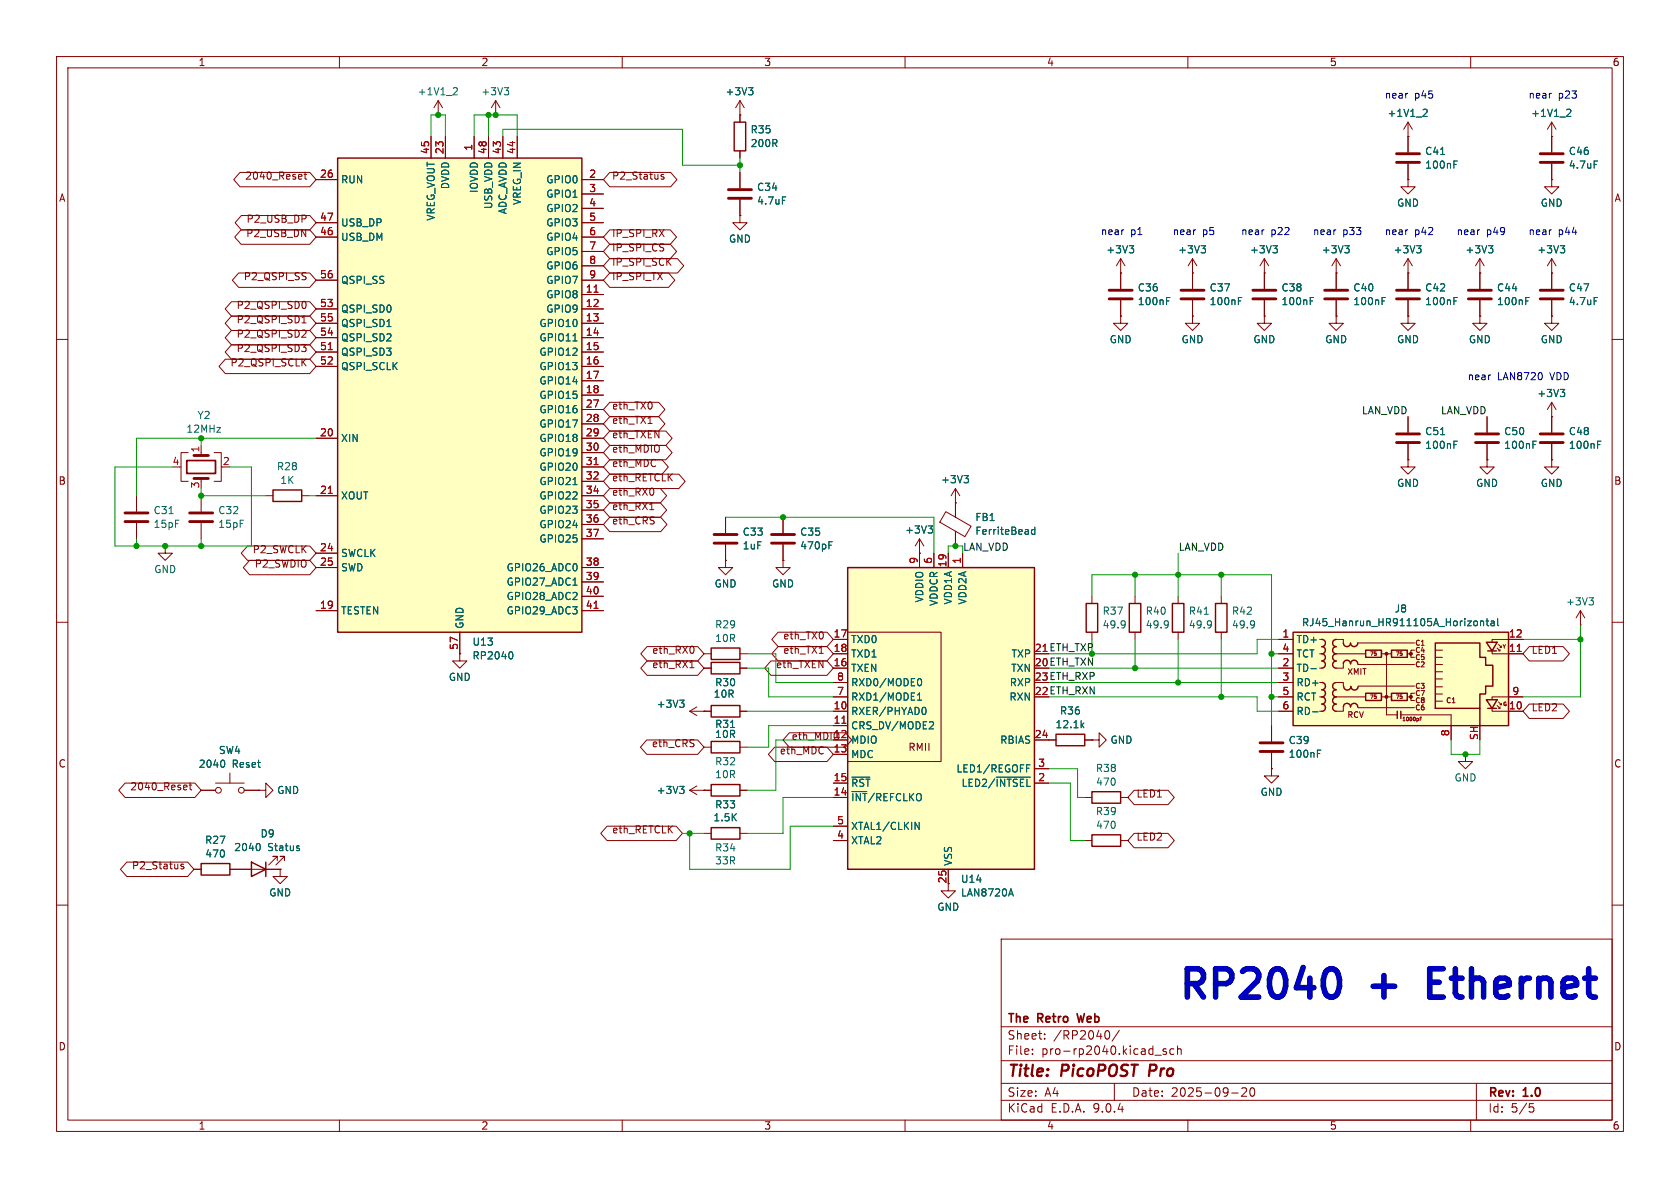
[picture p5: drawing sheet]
<svg xmlns="http://www.w3.org/2000/svg" width="297mm" height="210mm" viewBox="0 0 297 210" stroke-linecap="round" stroke-linejoin="round" font-family="sans-serif">
<g fill="none" stroke="#840000" stroke-width=".18">
<path d="M10 10h277v190h-277zM12 12h273v186h-273zM60 10v2M110 10v2M160 10v2M210 10v2M260 10v2M10 60h2M285 60h2M10 110h2M193 105.4v1.3M193 111.8v1.2"/>
<path d="M285 110h2M45.7 139.7h1.3v-1.3l1.3 1.3-1.3 1.3v-1.3M45.7 139.7h.1M10 160h2M177 166h108v32h-108zM285 160h2M60 198v2M110 198v2M160 198v2M177 194.5h108M177 191.5h108M177 187.5h108"/>
<path d="M177 181.5h108M182.5 186.3v.1M182.5 185.5v.1M184.7 183.6v.1M184.7 182.8v.1M195.7 182.2a.81 .81 0 0 1 .6 .6 .81 .81 0 0 1-.3 .8l-.3 .1M197 191.5v3M197.9 182.1l-1.3 2M204.2 186.5h1.1M206.2 185.5l-.4-.1-.2 .2 .1 .2 .5 .2v.3h-.6M207.5 185.5l-.4-.1-.3 .3v.4l.2 .2h.5M208.2 185.5l.2-.1 .3 .1 .1 .9"/>
<path d="M208.2 184.9v1.5M210 198v2M217.7 193.2h1.2M219.5 192.4l.6-.1 .2 .1 .1 .3-.9 1.1h.9M221.1 192.4l.2-.1a.81 .81 0 0 1 .6 .6 .81 .81 0 0 1-.3 .8l-.1 .1a.81 .81 0 0 1-.4-1.4zM260 198v2M261 191.5v6.5M270.4 195.1h.7M270.5 195.7h.4l.3 .3-.2 .5-.5 .1"/>
</g>
<path d="M203.4 188.2l-.3 2" fill="none" stroke="#840000" stroke-width=".4"/>
<path d="M190.4 179.2l.4 1.5" fill="none" stroke="#840000" stroke-width=".3"/>
<path d="M192 106.7h2.1v5.1h-2.1z" fill="none" stroke="#840000" stroke-width=".25"/>
<path d="M198.8 109.8l.1 .1a1.07 1.07 0 0 1-.2 1M198.9 110.3l-.1 .2" fill="none" stroke="#006464" stroke-width=".18"/>
<path d="M59.7 27.9h43.2v83.9h-43.2z" fill="#ffffc2"/>
<path d="M59.7 27.9h43.2v83.9h-43.2zM125.7 114.6h5.1v2h-5.1zM125.7 146.3h5.1v2h-5.1z" fill="none" stroke="#840000" stroke-width=".25"/>
<g fill="none" stroke="#840000" stroke-width=".18">
<path d="M77.5 17.8l-.8 1.3M77.5 17.8l.7 1.3M77.5 17.8v2.5M55.9 31.8h3.8M55.9 39.4h3.8M76.2 24.1v3.8M77.5 20.3h.1M78.7 24.1v3.8M83.8 24.1v3.8M86.4 24.1v3.8M88.9 24.1v3.8M91.4 24.1v3.8"/>
<path d="M102.9 31.8h3.8M102.9 39.4h3.8M102.9 34.3h3.8M102.9 36.8h3.8M55.9 41.9h3.8M55.9 49.5h3.8M55.9 54.6h3.8M55.9 57.2h3.8M55.9 59.7h3.8M102.9 41.9h3.8M102.9 49.5h3.8M102.9 54.6h3.8"/>
<path d="M102.9 57.2h3.8M102.9 59.7h3.8M102.9 44.5h3.8M102.9 47h3.8M102.9 52.1h3.8M55.9 62.2h3.8M55.9 64.8h3.8M55.9 77.5h3.8M102.9 62.2h3.8M102.9 64.8h3.8M102.9 77.5h3.8M102.9 67.3h3.8"/>
<path d="M102.9 69.9h3.8M102.9 72.4h3.8M102.9 74.9h3.8M55.9 87.6h3.8M55.9 97.8h3.8M102.9 87.6h3.8M102.9 80h3.8M102.9 82.6h3.8M102.9 85.1h3.8M102.9 90.2h3.8M102.9 92.7h3.8M102.9 95.3h3.8"/>
<path d="M55.9 100.3h3.8M55.9 108h3.8M81.3 115.6v1.2h1.2l-1.2 1.3-1.3-1.3h1.3M81.3 115.6h.1M81.3 111.8v3.8M102.9 100.3h3.8M102.9 108h3.8M102.9 102.9h3.8M102.9 105.4h3.8M124.5 115.6h1.2M130.8 115.6h1.3M224.8 135.9v1.3h1.3l-1.3 1.2-1.3-1.2h1.3"/>
<path d="M224.8 135.9h.1M259.1 133.4v1.2h1.2l-1.2 1.3-1.3-1.3h1.3M259.1 133.4h.1M124.5 147.3h1.2M130.8 147.3h1.3M167.6 156.2v1.3h1.3l-1.3 1.3-1.2-1.3h1.2"/>
</g>
<path d="M80.3 15.5l.4 .1 .2 .3-.8 .9h.8M68.4 57.7h.7M101.3 60.3h.7M101.3 85.7h.7M90.4 115.2a.79 .79 0 0 1 0 1.3M101.3 103.4h.7" fill="none" stroke="#006464" stroke-width=".18"/>
<path d="M105 51.7h.7M58 61.8h.8M58 87.2h.8M105 82.1h.7M105 107.5h.7" fill="none" stroke="#a90000" stroke-width=".18"/>
<path d="M149.9 100.3h33v53.4h-33z" fill="#ffffc2"/>
<path d="M48.3 86.6h5v2h-5zM125.7 117.1h5.1v2h-5.1zM149.9 100.3h33v53.4h-33zM199.6 106.7h2.1v5.1h-2.1zM207.3 106.7h2v5.1h-2zM214.9 106.7h2v5.1h-2zM125.7 124.7h5.1v2h-5.1zM125.7 131.1h5.1v2h-5.1zM125.7 138.7h5.1v2h-5.1zM186.7 129.8h5.1v2h-5.1zM193 147.6h5.1v2h-5.1z" fill="none" stroke="#840000" stroke-width=".25"/>
<g fill="none" stroke="#840000" stroke-width=".18">
<path d="M87.6 17.8l-.7 1.3M87.6 17.8l.8 1.3M87.6 17.8v2.5M87.6 20.3h.1M130.8 38.1v1.3h1.3l-1.3 1.2-1.3-1.2h1.3M130.8 38.1h.1M198.1 55.9v1.3h1.3l-1.3 1.2-1.3-1.2h1.3M198.1 55.9h.1M198.1 48.3h.1M198.1 45.7v5.4M198.1 53.1v2.8M198.1 45.7l-.7 1.3"/>
<path d="M198.1 45.7l.8 1.3M210.8 55.9v1.3h1.3l-1.3 1.2-1.3-1.2h1.3M210.8 55.9h.1M210.8 48.3h.1M210.8 45.7l-.7 1.3M210.8 45.7l.8 1.3M210.8 45.7v5.4M210.8 53.1v2.8M223.5 48.3h.1M223.5 55.9v1.3h1.3l-1.3 1.2-1.3-1.2h1.3M223.5 55.9h.1M223.5 45.7l-.7 1.3"/>
<path d="M223.5 45.7l.8 1.3M223.5 45.7v5.4M223.5 53.1v2.8M236.2 48.3h.1M236.2 45.7l-.7 1.3M236.2 45.7l.8 1.3M236.2 45.7v2.6M47 87.6h1.3M53.3 87.6h1.3M162.6 97.8v2.5M165.1 97.8v2.5M167.2 90.4l4.5 2.6-1.1 1.9-4.5-2.6z"/>
<path d="M167.6 97.8v2.5M168.9 88.9h.1M168.9 86.4l-.8 1.2M168.9 86.4l.8 1.2M168.9 86.4v5M168.9 93.9v2.6M170.2 97.8v2.5M124.5 118.1h1.2M130.8 118.1h1.3M147.3 113h2.6M147.3 115.6h2.6M147.3 118.1h2.6"/>
<path d="M149.9 111.8h16.5v22.8h-16.5M200.7 105.4v1.3M200.7 111.8v1.2M208.3 105.4v1.3M208.3 111.8v1.2M215.9 105.4v1.3M215.9 111.8v1.2M279.4 110.5h.1M279.4 108l-.8 1.2M279.4 108l.8 1.2M279.4 108v2.5M121.9 139.7h3.8"/>
<path d="M121.9 139.7l1.3 .8M123.2 138.9l-1.3 .8M124.5 139.7h.1M124.5 125.7h1.2M124.5 132.1h1.2M130.8 125.7h1.3M130.8 132.1h1.3M130.8 139.7h1.3M147.3 120.7h2.6M147.3 123.2h2.6M147.3 125.7h2.6M147.3 128.3h2.6"/>
<path d="M147.3 130.8h2.6M147.3 133.4h2.6M147.3 138.4h2.6M182.9 130.8h3.8M182.9 138.4h2.5M182.9 135.9h2.5M191.8 130.8h1.2M147.3 141h2.6M147.3 146.1h2.6M147.3 148.6h2.6M167.6 153.7v2.5M191.8 148.6h1.2"/>
<path d="M198.1 148.6h1.3"/>
</g>
<g fill="none" stroke="#006464" stroke-width=".18">
<path d="M89.1 15.5h.8l-.4 .5M89.7 16l.2 .2v.3l-.2 .3M199.6 43.4h.8l-.4 .5M200.2 43.9l.2 .3v.3l-.2 .2M206.2 53.2h.5M206.2 52.6h.6M212.3 43.4h.8l-.4 .5M212.9 43.9l.2 .3v.3l-.2 .2M218.9 53.2h.5M218.9 52.6h.6M225 43.4h.8l-.4 .5M225.6 43.9l.2 .3v.3l-.2 .2"/>
<path d="M231.6 53.2h.5M231.6 52.6h.6M237.7 43.4h.8l-.4 .5M238.3 43.9l.2 .3v.3l-.2 .2M170.4 84.1h.8l-.4 .5M171 84.6l.2 .2v.3l-.2 .2M182.9 93.2v1.3M182.9 93.7l-.3-.1-.3 .2 .2 .6h.4M206.4 109.8l.1 .1a1.07 1.07 0 0 1-.1 1M206.5 110.3l-.1 .2M212.9 108.6h.7M214 109.8l.1 .1a1.07 1.07 0 0 1-.1 1"/>
<path d="M214.2 110.3l-.2 .2M221.7 109.8v.1a1.07 1.07 0 0 1-.1 1M221.8 110.3l-.1 .2M280.9 105.7h.8l-.4 .5M281.5 106.2l.2 .2v.3l-.2 .2M120.1 139h.8l-.4 .5M120.7 139.5l.2 .2v.3l-.2 .3M129.1 128.6h.8M150.6 137.4h3.2M162.2 123.8h.7M162.2 122.9l.4-.4v1.3M162.4 120h.1a.68 .68 0 0 1 .4 .6 .68 .68 0 0 1-.4 .6h-.1"/>
<path d="M163.3 125a.68 .68 0 0 1 .4 .7 .68 .68 0 0 1-.4 .6M164.8 127.6l.2 .2v.3l-.7 .7h.7M176.1 137.4h6M181.5 135.8h.4M181.5 135.2h.6M191.3 128.2l.3 .5M191.6 127.8l-.5 .5M161.8 145.4l.7 1.2v-1.2M178.4 158h.6M178.7 157.1l.4 1.3"/>
</g>
<path d="M148.8 127.9h.8" fill="none" stroke="#a90000" stroke-width=".18"/>
<path d="M196.1 51.3h4.1M196.1 52.8h4.1M208.8 51.3h4.1M208.8 52.8h4.1M221.5 51.3h4.1M221.5 52.8h4.1" fill="none" stroke="#840000" stroke-width=".51"/>
<path d="M228.6 111.8h38.1v16.5h-38.1z" fill="#ffffc2"/>
<g fill="#840000" stroke="#840000" stroke-width=".18">
<circle cx="245.1" cy="115.6" r=".25"/>
<circle cx="245.1" cy="123.2" r=".25"/>
<circle cx="249.4" cy="115.6" r=".25"/>
<circle cx="249.4" cy="123.2" r=".25"/>
</g>
<g fill="none" stroke="#840000" stroke-width=".18">
<path d="M130.8 17.8l-.8 1.3M130.8 17.8l.8 1.3M130.8 17.8v3.8M42.4 30.5h12.4l1.1 1.3-1.1 1.2h-12.4l-1.1-1.2zM42.7 38.1h12.1l1.1 1.3-1.1 1.2h-12.1l-1.1-1.2zM53.3 30.9l.1 .2-.6 .2M53.7 30.8h.5M53.9 30.4v1.1l.3 .2M55.9 31.8h3.8M55.9 39.4h3.8M76.2 24.1v3.8M78.7 24.1v3.8"/>
<path d="M83.8 24.1v3.8M86.4 24.1v3.8M88.9 24.1v3.8M91.4 24.1v3.8M102.9 31.8h3.8M102.9 39.4h3.8M102.9 34.3h3.8M102.9 36.8h3.8M107.8 30.5h10.8l1.1 1.3-1.1 1.2h-10.8l-1.1-1.2zM117.3 30.9l-.3-.1-.1 .2v.2l.4 .1v.3h-.4M130.8 20.3h.1M130.8 38.1h.1"/>
<path d="M130.8 26.7v1.2M130.8 30.5v2.8M130.8 35.3v2.8M248.9 24.1h.1M248.9 31.8v1.2h1.3l-1.3 1.3-1.3-1.3h1.3M248.9 31.8h.1M248.9 21.6l-.7 1.3M248.9 21.6l.8 1.3M248.9 21.6v5.3M248.9 29v2.8M274.3 31.8v1.2h1.3l-1.3 1.3-1.3-1.3h1.3M274.3 31.8h.1"/>
<path d="M274.3 24.1h.1M274.3 21.6v5.3M274.3 29v2.8M274.3 21.6l-.7 1.3M274.3 21.6l.8 1.3M40.9 53.3h13.9l1.1 1.3-1.1 1.3h-13.9l-1.1-1.3zM40.9 55.9h13.9l1.1 1.3-1.1 1.2h-13.9l-1.1-1.2zM40.9 58.4h13.9l1.1 1.3-1.1 1.3h-13.9l-1.1-1.3zM42.2 48.3h12.6l1.1 1.2-1.1 1.3h-12.6l-1.1-1.3zM42.6 40.6h12.2l1.1 1.3-1.1 1.3h-12.2l-1.1-1.3zM53.3 59.6h.8M53.4 57.1h.7"/>
<path d="M54 53.5v.8M54 58.5v.4M55.9 41.9h3.8M55.9 49.5h3.8M55.9 54.6h3.8M55.9 57.2h3.8M55.9 59.7h3.8M102.9 41.9h3.8M102.9 49.5h3.8M102.9 54.6h3.8M102.9 57.2h3.8M102.9 59.7h3.8"/>
<path d="M102.9 44.5h3.8M102.9 47h3.8M102.9 52.1h3.8M107.8 48.3h10.4l1.1 1.2-1.1 1.3h-10.4l-1.1-1.3zM107.8 45.7h12l1.1 1.3-1.1 1.3h-12l-1.1-1.3zM107.8 40.6h10.7l1.1 1.3-1.1 1.3h-10.7l-1.1-1.3zM107.8 43.2h10.7l1.1 1.3-1.1 1.2h-10.7l-1.1-1.2zM198.1 55.9h.1M198.1 48.3h.1M198.1 48.3v2.8M198.1 53.1v2.8M210.8 55.9h.1"/>
<path d="M210.8 48.3h.1M210.8 48.3v2.8M210.8 53.1v2.8M223.5 55.9h.1M223.5 48.3h.1M223.5 48.3v2.8M223.5 53.1v2.8M236.2 55.9v1.3h1.3l-1.3 1.2-1.3-1.2h1.3M236.2 55.9h.1M236.2 48.3h.1M236.2 48.3v2.8M236.2 53.1v2.8"/>
<path d="M248.9 55.9v1.3h1.3l-1.3 1.2-1.3-1.2h1.3M248.9 55.9h.1M248.9 48.3h.1M248.9 45.7v5.4M248.9 53.1v2.8M248.9 45.7l-.7 1.3M248.9 45.7l.8 1.3M261.6 55.9v1.3h1.3l-1.3 1.2-1.3-1.2h1.3M261.6 55.9h.1M261.6 48.3h.1M261.6 45.7v5.4M261.6 53.1v2.8"/>
<path d="M261.6 45.7l-.7 1.3M261.6 45.7l.8 1.3M274.3 48.3h.1M274.3 55.9v1.3h1.3l-1.3 1.2-1.3-1.2h1.3M274.3 55.9h.1M274.3 45.7v5.4M274.3 53.1v2.8M274.3 45.7l-.7 1.3M274.3 45.7l.8 1.3M35.6 78.7v1.3M39.8 63.5h15l1.1 1.3-1.1 1.2h-15l-1.1-1.2zM40.9 61h13.9l1.1 1.2-1.1 1.3h-13.9l-1.1-1.3z"/>
<path d="M53.3 60.9h.8l-.4 .5M54 61.5v.5M55.9 62.2h3.8M55.9 64.8h3.8M55.9 77.5h3.8M102.9 62.2h3.8M102.9 64.8h3.8M102.9 77.5h3.8M102.9 67.3h3.8M102.9 69.9h3.8M102.9 72.4h3.8M102.9 74.9h3.8"/>
<path d="M107.8 78.7h9.9l1.1 1.3-1.1 1.3h-9.9l-1.1-1.3zM107.8 73.7h8.6l1.2 1.2-1.2 1.3h-8.6l-1.1-1.3zM107.8 71.1h8.6l1.2 1.3-1.2 1.3h-8.6l-1.1-1.3zM107.8 76.2h9.9l1.1 1.3-1.1 1.2h-9.9l-1.1-1.2zM114.6 74.9h.7M248.9 73.7v2.8M248.9 78.5v2.8M262.9 73.7v2.8M262.9 78.5v2.8M274.3 73.7h.1M274.3 71.1v5.4M274.3 78.5v2.8"/>
<path d="M274.3 71.1l-.7 1.3M274.3 71.1l.8 1.3M24.1 87.6v2.8M24.1 92.5v2.8M29.2 96.5v1.3h1.3l-1.3 1.3-1.3-1.3h1.3M29.2 96.5h.1M31.7 82.6h.3M33.3 80h-1.3v5.1h1.3M35.6 84.6v.5M35.6 87.6v2.8M35.6 92.5v2.8M37.8 80h1.3v5.1h-1.3"/>
<path d="M43.8 96.5h11l1.1 1.3-1.1 1.3h-11l-1.2-1.3zM44.1 99.1h10.7l1.1 1.2-1.1 1.3h-10.7l-1.1-1.3zM55.9 87.6h3.8M55.9 97.8h3.8M102.9 82.6h3.8M102.9 87.6h3.8M102.9 80h3.8M102.9 85.1h3.8M102.9 90.2h3.8M102.9 92.7h3.8M102.9 95.3h3.8M107.8 83.8h12.2l1.1 1.3-1.1 1.3h-12.2l-1.1-1.3z"/>
<path d="M107.8 86.4h8.9l1.2 1.2-1.2 1.3h-8.9l-1.1-1.3zM107.8 81.3h9.2l1.2 1.3-1.2 1.2h-9.2l-1.1-1.2zM107.8 88.9h8.9l1.2 1.3-1.2 1.2h-8.9l-1.1-1.2zM107.8 91.4h9l1.1 1.3-1.1 1.3h-9l-1.1-1.3zM114.9 90.1h.7M115.5 86.5v.8M128.3 99.1v1.2h1.2l-1.2 1.3-1.3-1.3h1.3M128.3 99.1h.1M128.3 91.4v2.8M128.3 96.3v2.8M138.4 99.1v1.2h1.3l-1.3 1.3-1.2-1.3h1.2M138.4 99.1h.1"/>
<path d="M138.4 91.4v2.8M138.4 96.3v2.8M162.6 97.8h.1M162.6 95.3l-.8 1.2M162.6 95.3l.7 1.2M162.6 95.3v5M165.1 97.8v2.5M167.6 97.8v2.5M168.9 88.9h.1M168.9 88.9v2.5M168.9 94v2.5M170.2 97.8v2.5"/>
<path d="M248.9 81.3v1.3h1.3l-1.3 1.2-1.3-1.2h1.3M248.9 81.3h.1M262.9 81.3v1.3h1.3l-1.3 1.2-1.3-1.2h1.3M262.9 81.3h.1M274.3 81.3v1.3h1.3l-1.3 1.2-1.3-1.2h1.3M274.3 81.3h.1M55.9 100.3h3.8M55.9 108h3.8M81.3 115.6h.1M81.3 111.8v3.8M102.9 100.3h3.8M102.9 108h3.8"/>
<path d="M102.9 102.9h3.8M102.9 105.4h3.8M114.4 116.8h8.9l1.2 1.3-1.2 1.3h-8.9l-1.1-1.3zM114.4 114.3h8.9l1.2 1.3-1.2 1.2h-8.9l-1.1-1.2zM122 118h.7M122.6 114.5v.8M124.5 118.1h1.2M130.8 118.1h1.3M136.3 116.8h9.9l1.1 1.3-1.1 1.3h-9.9l-1.1-1.3zM137.6 114.3h8.6l1.1 1.3-1.1 1.2h-8.6l-1.2-1.2zM137.6 111.8h8.6l1.1 1.2-1.1 1.3h-8.6l-1.2-1.3zM144.8 115.5h.7"/>
<path d="M147.3 115.6h2.6M147.3 113h2.6M147.3 118.1h2.6M226.1 115.6h2.5M226.1 113h2.5M226.1 118.1h2.5M233.3 115.6h.4M233.3 113h.4M233.3 118.1h.4M236.2 113h1.3v.7M236.2 115.6h5.2M237.5 117.5v.6h-1.3"/>
<path d="M240 113.7h10.1M240 117.5h10.1M244.2 115.6h1.8M245.1 115.6v10.8h1.9M248.9 115.6h.5M250.1 114.9h-.7v1.3h.7M253.7 117.5h1.3M253.7 118.7h1.3M253.7 114.9h1.3M253.7 116.2h1.3M263.8 115.1v.5h5.4M264.7 114.6l.5 .5h-.3"/>
<path d="M264.9 113.9l.5 .5h-.2M265.2 114.8v.3M269.2 113h-5.4v.5M270.4 114.3h5.9l1.2 1.3-1.2 1.2h-5.9l-1.2-1.2zM22.1 138.4h12.3l1.2 1.3-1.2 1.3h-12.3l-1.1-1.3zM33 138.8l.1 .3-.6 .1M33.4 138.8h.5M33.6 138.4v1l.3 .2M35.6 139.7h2.5M38.1 138.4h5.1M40.6 136.7v1.7M43.2 139.7h2.5"/>
<path d="M45.7 139.7h.1M114.3 130.8h9l1.2 1.3-1.2 1.3h-9l-1.1-1.3zM121.9 125.7h3.8M121.9 125.7l1.3 .8M123.2 125l-1.3 .7M124.5 125.7h.1M124.5 139.7h.1M124.5 139.7h1.2M130.8 125.7h1.3M130.8 139.7h1.3M137 132.1h9.2l1.1 1.3-1.1 1.2h-9.2l-1.2-1.2zM139.5 129.5h10l1.1 1.3-1.1 1.3h-10l-1.1-1.3z"/>
<path d="M147.3 123.2h2.6M147.3 120.7h2.6M147.3 125.7h2.6M147.3 138.4h2.6M147.3 130.8h2.6M147.3 128.3h2.6M147.3 133.4h2.6M182.9 138.4h2.5M182.9 130.8h3.8M182.9 135.9h2.5M191.8 130.8h1.2M193 130.8h1.3v-1.3l1.3 1.3-1.3 1.3v-1.3"/>
<path d="M193 130.8h.1M200.5 139.7h6l1.1 1.3-1.1 1.2h-6l-1.1-1.2zM224.8 135.9h.1M224.8 128.3v2.8M224.8 133.1v2.8M226.1 123.2h2.5M226.1 120.7h2.5M226.1 125.7h2.5M233.3 123.2h.4M233.3 120.7h.4M233.3 125.7h.4M236.2 120.7h1.3v.6"/>
<path d="M236.2 123.2h5.1M237.5 125.1v.6h-1.3M240 125.1h10.1M240.2 121.3h9.9M244.2 123.2h1.8M247.6 126.4h8.9v4.4M248.9 123.2h.5M250.1 122.6h-.7v1.2h.7M251.1 127.1h.2M251.4 126.8h-.3v.6M253.7 120h1.3M253.7 121.4h1.3"/>
<path d="M253.7 122.7h1.3M253.7 124h1.3M263.8 125.2v.5h5.4M264.7 124.7l.5 .5h-.3M264.9 124.1l.5 .5h-.2M265.2 125v.2M269.2 123.2h-5.4v.5M270.4 124.5h5.9l1.2 1.2-1.2 1.3h-5.9l-1.2-1.3zM22.4 152.4h10.8l1.1 1.3-1.1 1.2h-10.8l-1.1-1.2zM32.5 152.8h-.3l-.2 .1v.2l.5 .1v.3h-.5M34.3 153.7h1.3M40.6 153.7h8.9"/>
<path d="M49 152.1v-.7h-.7h.7l-1.5 1.5M49.5 153.7v1.2h1.3l-1.3 1.3-1.2-1.3h1.2M49.5 153.7h.1M50.3 152.1v-.7h-.8h.8l-1.5 1.5M107.3 146h12.2l1.1 1.3-1.1 1.3h-12.2l-1.1-1.3zM147.3 141h2.6M147.3 146.1h2.6M147.3 148.6h2.6M167.6 153.7v2.5M191.8 141h1.2M198.1 141h1.3M200.5 147.3h6l1.1 1.3-1.1 1.3h-6l-1.1-1.3z"/>
<circle cx="38.6" cy="139.7" r=".51"/>
<circle cx="42.7" cy="139.7" r=".51"/>
</g>
<g fill="none" stroke="#840000" stroke-width=".25">
<path d="M129.8 21.6h2v5.1h-2zM228.6 111.8h38.1v16.5h-38.1zM233.7 113a.64 .64 0 0 1 .6 .7 .64 .64 0 0 1-.6 .6 .63 .63 0 0 1 .6 .6 .63 .63 0 0 1-.6 .7 .64 .64 0 0 1 .6 .6 .64 .64 0 0 1-.6 .6M233.7 116.8a.63 .63 0 0 1 .6 .7 .63 .63 0 0 1-.6 .6M236.2 113a.63 .63 0 0 0-.6 .7 .63 .63 0 0 0 .6 .6 .64 .64 0 0 0-.6 .6 .64 .64 0 0 0 .6 .7 .64 .64 0 0 0-.6 .6 .64 .64 0 0 0 .6 .6 .64 .64 0 0 0-.6 .7 .64 .64 0 0 0 .6 .6M240 113.7a.64 .64 0 0 1-.6 .6 .64 .64 0 0 1-.6-.6 .64 .64 0 0 1-.7 .6 .64 .64 0 0 1-.6-.6M240 117.3a.64 .64 0 0 0-.6-.6 .64 .64 0 0 0-.6 .6 .64 .64 0 0 0-.7-.6 .64 .64 0 0 0-.6 .6M241.4 114.9h2.8v1.3h-2.8zM246 114.9h2.8v1.3h-2.8zM253.7 113.7h7.9v2.5h1v1.4h1.3v3.7h-1.3v1.4h-1v2.5h-7.9zM262.8 113.5h1.9l-.9 1.6zM263 115.1h1.5"/>
<path d="M193 140h5.1v2h-5.1zM233.7 120.7a.64 .64 0 0 1 .6 .6 .64 .64 0 0 1-.6 .6 .64 .64 0 0 1 .6 .7 .64 .64 0 0 1-.6 .6M233.7 123.2a.64 .64 0 0 1 .6 .6 .64 .64 0 0 1-.6 .7 .64 .64 0 0 1 .6 .6 .64 .64 0 0 1-.6 .6M236.2 120.7a.63 .63 0 0 0-.6 .6 .63 .63 0 0 0 .6 .6 .64 .64 0 0 0-.6 .7 .64 .64 0 0 0 .6 .6M236.2 123.2a.63 .63 0 0 0-.6 .6 .63 .63 0 0 0 .6 .7 .64 .64 0 0 0-.6 .6 .64 .64 0 0 0 .6 .6M240 125a.64 .64 0 0 0-.6-.7 .64 .64 0 0 0-.6 .7 .64 .64 0 0 0-.7-.7 .64 .64 0 0 0-.6 .7M240.1 121.3a.64 .64 0 0 1-.6 .7 .64 .64 0 0 1-.7-.6 .64 .64 0 0 1-.6 .6 .64 .64 0 0 1-.6-.6M241.4 122.6h2.8v1.2h-2.8zM246 122.6h2.8v1.2h-2.8zM247 125.7v1.3M247.6 125.7v1.3M261.6 125.2v3.1"/>
<path d="M262.8 123.7h1.9l-.9 1.5zM263 125.2h1.5M35.6 152.7h5v2h-5zM44.4 152.4l2.6 1.3-2.6 1.2zM47 152.4v2.5"/>
</g>
<g fill="none" stroke="#006464" stroke-width=".18">
<path d="M132.3 15.5h.8l-.4 .5M132.9 16l.2 .2v.3l-.2 .3M251.8 19.3l.4 .1 .1 .3-.8 .9h.8M277.2 19.3l.4 .1 .1 .3-.8 .9h.8M138.3 34.8h.6M254.7 27.3h.7M257 28.5h.6M257 29.1h.5M281.8 28.5h.6M68.4 57.7h.7M199.6 43.4h.8l-.4 .5M200.2 43.9l.2 .3v.3l-.2 .2"/>
<path d="M206.2 53.2h.5M206.2 52.6h.6M212.3 43.4h.8l-.4 .5M212.9 43.9l.2 .3v.3l-.2 .2M218.9 53.2h.5M218.9 52.6h.6M225 43.4h.8l-.4 .5M225.6 43.9l.2 .3v.3l-.2 .2M231.6 53.2h.5M231.6 52.6h.6M237.7 43.4h.8l-.4 .5M238.3 43.9l.2 .3v.3l-.2 .2"/>
<path d="M244.3 53.2h.5M244.3 52.6h.6M250.4 43.4h.8l-.4 .5M251 43.9l.2 .3v.3l-.2 .2M257 53.2h.5M257 52.6h.6M263.1 43.4h.8l-.4 .5M263.7 43.9l.2 .3v.3l-.2 .2M269.7 53.2h.5M269.7 52.6h.6M275.8 43.4h.8l-.4 .5M276.4 43.9l.2 .3v.3l-.2 .2"/>
<path d="M281.8 52.6h.6M101.3 60.3h.7M254.7 76.8h.7M257 78.6h.5M257 78h.6M271 78.6h.4M271 78h.6M275.8 68.8h.8l-.4 .5M276.4 69.3l.2 .3v.3l-.2 .2M282.4 78.6h.5M282.4 78h.6M29.9 90.8h.7"/>
<path d="M101.3 85.7h.7M146.5 96.4h.5M146.5 95.8h.6M164.1 93h.8l-.5 .5M164.6 93.5l.3 .2v.3l-.3 .2M170.4 84.1h.8l-.4 .5M171 84.6l.2 .2v.3l-.2 .2M182.9 93.2v1.3M182.9 93.7l-.3-.1-.3 .2 .2 .6h.4M90.4 115.2a.79 .79 0 0 1 0 1.3M101.3 103.4h.7M231.7 118.2h1"/>
<path d="M261 109.8l.2 .2v.4l-.2 .2M261.7 109.9l.2-.1h.3l.1 .8M261.7 109.8v.8M262.7 109.8h.5M262.9 109.3v1.1l.3 .2M263.6 109.8h.5l.1 .8M264.2 110.1h-.5l-.1 .2 .1 .3h.5M264.8 109.3v1.1l.1 .2M39.4 134.4a.79 .79 0 0 1 0 1.2M120.1 123.8h.8l-.4 .5M120.1 139h.8l-.4 .5M120.7 124.3l.2 .2v.3l-.2 .2"/>
<path d="M120.7 139.5l.2 .2v.3l-.2 .3M129.1 128.6h.8M150.6 137.4h3.2M162.2 123.8h.7M162.2 122.9l.4-.4v1.3M162.4 120h.1a.68 .68 0 0 1 .4 .6 .68 .68 0 0 1-.4 .6h-.1M163.3 125a.68 .68 0 0 1 .4 .7 .68 .68 0 0 1-.4 .6M164.8 127.6l.2 .2v.3l-.7 .7h.7M176.1 137.4h6M181.5 135.8h.4M181.5 135.2h.6M191.3 128.2l.3 .5"/>
<path d="M191.6 127.8l-.5 .5M232.1 125.8h.9M232.9 133.2h.4M232.9 132.6h.6M45.7 149.1a.79 .79 0 0 1 0 1.3M52.8 149.9l.2 .2-.2 .3M52.8 149.5l.1 .1M161.8 145.4l.7 1.2v-1.2M178.4 158h.6M178.7 157.1l.4 1.3"/>
</g>
<path d="M105 51.7h.7M58 61.8h.8M58 87.2h.8M105 82.1h.7M105 107.5h.7M268.2 115.2h.7M148.8 127.9h.8" fill="none" stroke="#a90000" stroke-width=".18"/>
<g fill="none" stroke="#840000" stroke-width=".51">
<path d="M128.8 33.5h4M128.8 35.1h4M246.9 27.2h4.1M246.9 28.7h4.1M272.3 27.2h4.1M272.3 28.7h4.1M234.2 51.3h4.1M234.2 52.8h4.1M246.9 51.3h4.1M246.9 52.8h4.1M259.6 51.3h4.1M259.6 52.8h4.1"/>
<path d="M272.3 51.3h4.1M272.3 52.8h4.1M246.9 76.7h4.1M246.9 78.2h4.1M260.9 76.7h4M260.9 78.2h4M272.3 76.7h4.1M272.3 78.2h4.1M22.1 92.2h4.1M22.1 90.7h4.1M33.5 92.2h4.1M33.5 90.7h4.1"/>
<path d="M34.3 80.5h2.5M34.3 84.6h2.5M126.2 94.5h4.1M126.2 96h4.1M136.4 94.5h4.1M136.4 96h4.1M222.8 131.3h4M222.8 132.8h4"/>
</g>
<path d="M33 81.4h5.1v2.3h-5.1z" fill="none" stroke="#840000" stroke-width=".3"/>
<g fill="none" stroke="#009600" stroke-width=".18">
<path d="M76.2 24.1v-3.8h2.5v3.8M83.8 24.1v-3.8h7.6v3.8M86.4 20.3v3.8M88.9 24.1v-1.2h31.7v6.3h10.2M130.8 27.9v2.6M35.6 77.5v1.2M55.9 77.5h-31.8v10.1M24.1 95.3v1.2M30.5 82.6h-10.2v13.9h24.1v-13.9h-3.8M35.6 86.4v1.2h11.4M35.6 95.3v1.2M54.6 87.6h1.3"/>
<path d="M128.3 91.4h36.8v6.4M170.2 96.5h-2.6v1.3M208.3 97.8v7.6M132.1 115.6h5.1v5.1h10.1M132.1 118.1h3.8v5.1h11.4M185.4 118.1h40.7M193 105.4v-3.8h31.8v26.7M193 113v2.6M200.7 101.6v3.8M200.7 113v5.1M208.3 113v7.7M215.9 101.6v3.8"/>
<path d="M215.9 113v10.2M224.8 115.6h1.3M226.1 113h-3.9v2.6h-36.8M269.2 113h10.2M279.4 110.5v12.7h-10.2M132.1 125.7h15.2M147.3 128.3h-11.4v3.8h-3.8M147.3 130.8h-10.1v8.9h-5.1M185.4 135.9h5.1v5.1h1.3M185.4 123.2h36.8v2.5h3.9M185.4 138.4h3.8v10.2h2.6M185.4 120.7h40.7"/>
<path d="M224.8 123.2h1.3M256.5 130.8v2.6h5.1v-2.6M120.6 147.3h3.9M147.3 141h-8.9v6.3h-6.3M147.3 146.1h-7.6v7.6h-17.8v-6.4"/>
</g>
<path d="M272.6 66.1v.8" fill="none" stroke="#0000c2" stroke-width=".18"/>
<path d="M234.7 171.5a1.19 1.19 0 0 1 1.9 .7 3.9 3.9 0 0 1-.5 3.8l-.5 .3h-.5l-.4-.3" fill="none" stroke="#0000c2" stroke-width="1"/>
<g fill="#009600" stroke="#009600" stroke-width=".18">
<circle cx="215.9" cy="101.6" r=".46"/>
<circle cx="208.3" cy="101.6" r=".46"/>
<circle cx="200.7" cy="101.6" r=".46"/>
<circle cx="215.9" cy="123.2" r=".46"/>
<circle cx="208.3" cy="120.7" r=".46"/>
<circle cx="259.1" cy="133.4" r=".46"/>
<circle cx="200.7" cy="118.1" r=".46"/>
<circle cx="224.8" cy="115.6" r=".46"/>
<circle cx="279.4" cy="113" r=".46"/>
<circle cx="168.9" cy="96.5" r=".46"/>
<circle cx="224.8" cy="123.2" r=".46"/>
<circle cx="130.8" cy="29.2" r=".46"/>
<circle cx="87.6" cy="20.3" r=".46"/>
<circle cx="138.4" cy="91.4" r=".46"/>
<circle cx="29.2" cy="96.5" r=".46"/>
<circle cx="24.1" cy="96.5" r=".46"/>
<circle cx="35.6" cy="77.5" r=".46"/>
<circle cx="35.6" cy="87.6" r=".46"/>
<circle cx="77.5" cy="20.3" r=".46"/>
<circle cx="35.6" cy="96.5" r=".46"/>
<circle cx="86.4" cy="20.3" r=".46"/>
<circle cx="121.9" cy="147.3" r=".46"/>
</g>
<g font-size="7" fill="#0000c2">
<text x="207.7" y="178">RP2040</text>
<text x="242.6" y="178">+</text>
<text x="254.6" y="178">Ethernet</text>
</g>
<g font-size="2.8" fill="#840000">
<text x="178" y="190.9">Title:</text>
<text x="187.7" y="190.9">PicoPOST</text>
<text x="204" y="190.9">Pro</text>
</g>
<g font-size="2.1" fill="#840000">
<text x="178" y="184">Sheet:</text>
<text x="178" y="181.2">The</text>
<text x="183.5" y="181.2">Retro</text>
<text x="186.2" y="184">/RP2040/</text>
<text x="191.2" y="181.2">Web</text>
<text x="178" y="186.7">File:</text>
<text x="184.1" y="186.7">pro-rp2040.kicad_sch</text>
<text x="178" y="196.9">KiCad</text>
<text x="178" y="194.1">Size:</text>
<text x="184.7" y="194.1">A4</text>
<text x="185.7" y="196.9">E.D.A.</text>
<text x="193.3" y="196.9">9.0.4</text>
<text x="200" y="194.1">Date:</text>
<text x="207" y="194.1">2025-09-20</text>
<text x="263" y="194.3">Rev:</text>
<text x="263" y="196.9">Id:</text>
<text x="267.1" y="196.9">5/5</text>
<text x="269.4" y="194.3">1.0</text>
</g>
<g font-size="1.8" fill="#840000">
<text x="35" y="11.9">1</text>
<text x="85" y="11.9">2</text>
<text x="135" y="11.9">3</text>
<text x="185" y="11.9">4</text>
<text x="235" y="11.9">5</text>
<text x="285" y="11.9">6</text>
<text x="10.3" y="35.9">A</text>
<text x="43.2" y="31.8">2040_Reset</text>
<text x="108.1" y="31.8">P2_Status</text>
<text x="285.3" y="35.9">A</text>
<text x="43.5" y="39.5">P2_USB_DP</text>
<text x="43.4" y="42">P2_USB_DN</text>
<text x="108.1" y="47.1">IP_SPI_SCK</text>
<text x="108.1" y="42">IP_SPI_RX</text>
<text x="108.1" y="44.5">IP_SPI_CS</text>
<text x="43" y="49.6">P2_QSPI_SS</text>
<text x="108.1" y="49.6">IP_SPI_TX</text>
<text x="41.7" y="54.7">P2_QSPI_SD0</text>
<text x="41.7" y="57.2">P2_QSPI_SD1</text>
<text x="41.7" y="59.8">P2_QSPI_SD2</text>
<text x="40.6" y="64.9">P2_QSPI_SCLK</text>
<text x="41.7" y="62.3">P2_QSPI_SD3</text>
<text x="108.1" y="75">eth_TX1</text>
<text x="108.1" y="72.5">eth_TX0</text>
<text x="108.1" y="77.6">eth_TXEN</text>
<text x="108.1" y="80.1">eth_MDIO</text>
<text x="108.1" y="82.6">eth_MDC</text>
<text x="10.3" y="85.9">B</text>
<text x="108.1" y="85.2">eth_RETCLK</text>
<text x="108.1" y="87.7">eth_RX0</text>
<text x="285.3" y="85.9">B</text>
<text x="108.1" y="90.3">eth_RX1</text>
<text x="108.1" y="92.8">eth_CRS</text>
<text x="44.6" y="97.9">P2_SWCLK</text>
<text x="44.9" y="100.4">P2_SWDIO</text>
<text x="138.4" y="113.1">eth_TX0</text>
<text x="115.2" y="118.2">eth_RX1</text>
<text x="115.2" y="115.7">eth_RX0</text>
<text x="137.1" y="118.2">eth_TXEN</text>
<text x="138.4" y="115.7">eth_TX1</text>
<text x="182.8" y="117.9">20 ETH_TXN</text>
<text x="270.7" y="115.7">LED1</text>
<text x="182.8" y="120.4">23 ETH_RXP</text>
<text x="182.8" y="122.9">22 ETH_RXN</text>
<text x="270.7" y="125.8">LED2</text>
<text x="139.9" y="130.9">eth_MDIO12</text>
<text x="10.3" y="135.9">C</text>
<text x="115.1" y="132.2">eth_CRS</text>
<text x="137.8" y="133.4">eth_MDC</text>
<text x="160.5" y="132.9">RMII</text>
<text x="285.3" y="135.9">C</text>
<text x="22.9" y="139.8">2040_Reset</text>
<text x="200.8" y="141.1">LED1</text>
<text x="108.1" y="147.4">eth_RETCLK</text>
<text x="200.8" y="148.7">LED2</text>
<text x="23.2" y="153.8">P2_Status</text>
<text x="167.4" y="156.3" transform="rotate(-90 167.4 156.3)">25</text>
<text x="10.3" y="185.9">D</text>
<text x="285.3" y="185.9">D</text>
<text x="35" y="199.9">1</text>
<text x="85" y="199.9">2</text>
<text x="135" y="199.9">3</text>
<text x="185" y="199.9">4</text>
<text x="235" y="199.9">5</text>
<text x="285" y="199.9">6</text>
</g>
<g font-size="1.8" fill="#006464">
<text x="73.7" y="17.1">+1V1_2</text>
<text x="85" y="17.1">+3V3</text>
<text x="128.2" y="17.1">+3V3</text>
<text x="132.6" y="23.8">R35</text>
<text x="245.2" y="20.9">+1V1_2</text>
<text x="270.6" y="20.9">+1V1_2</text>
<text x="132.6" y="26.2">200R</text>
<text x="251.9" y="27.6">C41</text>
<text x="277.3" y="27.6">C46</text>
<text x="60.2" y="32.6">RUN</text>
<text x="79.6" y="33.5" transform="rotate(-90 79.6 33.5)">DVDD</text>
<text x="84.7" y="34.2" transform="rotate(-90 84.7 34.2)">IOVDD</text>
<text x="96.5" y="32.6">GPIO0</text>
<text x="96.5" y="35.2">GPIO1</text>
<text x="133.7" y="33.9">C34</text>
<text x="251.9" y="30">100nF</text>
<text x="277.3" y="30">4.7uF</text>
<text x="60.2" y="40.2">USB_DP</text>
<text x="77.1" y="39.1" transform="rotate(-90 77.1 39.1)">VREG_VOUT</text>
<text x="87.2" y="37.1" transform="rotate(-90 87.2 37.1)">USB_VDD</text>
<text x="89.8" y="38" transform="rotate(-90 89.8 38)">ADC_AVDD</text>
<text x="92.3" y="36.3" transform="rotate(-90 92.3 36.3)">VREG_IN</text>
<text x="96.5" y="37.7">GPIO2</text>
<text x="96.5" y="40.2">GPIO3</text>
<text x="133.7" y="36.4">4.7uF</text>
<text x="246.9" y="36.7">GND</text>
<text x="272.3" y="36.7">GND</text>
<text x="60.2" y="42.8">USB_DM</text>
<text x="96.5" y="42.8">GPIO4</text>
<text x="96.5" y="45.3">GPIO5</text>
<text x="96.5" y="47.9">GPIO6</text>
<text x="128.8" y="43.1">GND</text>
<text x="195.5" y="45">+3V3</text>
<text x="208.2" y="45">+3V3</text>
<text x="220.9" y="45">+3V3</text>
<text x="233.6" y="45">+3V3</text>
<text x="246.3" y="45">+3V3</text>
<text x="259" y="45">+3V3</text>
<text x="271.7" y="45">+3V3</text>
<text x="60.2" y="50.4">QSPI_SS</text>
<text x="96.5" y="50.4">GPIO7</text>
<text x="96.5" y="52.9">GPIO8</text>
<text x="201.1" y="51.7">C36</text>
<text x="213.8" y="51.7">C37</text>
<text x="226.5" y="51.7">C38</text>
<text x="239.2" y="51.7">C40</text>
<text x="251.9" y="51.7">C42</text>
<text x="264.6" y="51.7">C44</text>
<text x="277.3" y="51.7">C47</text>
<text x="60.2" y="55.5">QSPI_SD0</text>
<text x="60.2" y="58">QSPI_SD1</text>
<text x="95.3" y="58">GPIO10</text>
<text x="96.5" y="55.5">GPIO9</text>
<text x="201.1" y="54.1">100nF</text>
<text x="213.8" y="54.1">100nF</text>
<text x="226.5" y="54.1">100nF</text>
<text x="239.2" y="54.1">100nF</text>
<text x="251.9" y="54.1">100nF</text>
<text x="264.6" y="54.1">100nF</text>
<text x="277.3" y="54.1">4.7uF</text>
<text x="60.2" y="60.6">QSPI_SD2</text>
<text x="60.2" y="63.1">QSPI_SD3</text>
<text x="60.2" y="65.6">QSPI_SCLK</text>
<text x="95.3" y="60.6">GPIO11</text>
<text x="95.3" y="63.1">GPIO12</text>
<text x="95.3" y="65.6">GPIO13</text>
<text x="196.1" y="60.9">GND</text>
<text x="208.8" y="60.9">GND</text>
<text x="221.5" y="60.9">GND</text>
<text x="234.2" y="60.9">GND</text>
<text x="246.9" y="60.9">GND</text>
<text x="259.6" y="60.9">GND</text>
<text x="272.3" y="60.9">GND</text>
<text x="95.3" y="68.2">GPIO14</text>
<text x="95.3" y="70.7">GPIO15</text>
<text x="271.7" y="70.4">+3V3</text>
<text x="32.9" y="76.7">12MHz</text>
<text x="34.8" y="74.3">Y2</text>
<text x="95.3" y="73.3">GPIO16</text>
<text x="95.3" y="75.8">GPIO17</text>
<text x="251.9" y="77.1">C51</text>
<text x="265.8" y="77.1">C50</text>
<text x="277.3" y="77.1">C48</text>
<text x="48.9" y="83.3">R28</text>
<text x="60.2" y="78.3">XIN</text>
<text x="95.3" y="78.3">GPIO18</text>
<text x="95.3" y="80.9">GPIO19</text>
<text x="95.3" y="83.4">GPIO20</text>
<text x="251.9" y="79.5">100nF</text>
<text x="265.8" y="79.5">100nF</text>
<text x="277.3" y="79.5">100nF</text>
<text x="49.5" y="85.8">1K</text>
<text x="60.2" y="88.5">XOUT</text>
<text x="95.3" y="86">GPIO21</text>
<text x="95.3" y="88.5">GPIO22</text>
<text x="166.3" y="85.6">+3V3</text>
<text x="246.9" y="86.3">GND</text>
<text x="260.9" y="86.3">GND</text>
<text x="272.3" y="86.3">GND</text>
<text x="27.1" y="91.1">C31</text>
<text x="27.1" y="93.5">15pF</text>
<text x="38.5" y="91.1">C32</text>
<text x="38.5" y="93.5">15pF</text>
<text x="95.3" y="91">GPIO23</text>
<text x="95.3" y="93.6">GPIO24</text>
<text x="131.2" y="94.9">C33</text>
<text x="141.4" y="94.9">C35</text>
<text x="159.9" y="94.5">+3V3</text>
<text x="172.3" y="92.3">FB1</text>
<text x="172.3" y="94.7">FerriteBead</text>
<text x="27.2" y="101.5">GND</text>
<text x="60.2" y="98.7">SWCLK</text>
<text x="60.2" y="101.2">SWD</text>
<text x="89.5" y="101.2">GPIO26_ADC0</text>
<text x="95.3" y="96.1">GPIO25</text>
<text x="131.2" y="97.3">1uF</text>
<text x="141.4" y="97.3">470pF</text>
<text x="89.5" y="103.7">GPIO27_ADC1</text>
<text x="89.5" y="106.3">GPIO28_ADC2</text>
<text x="126.2" y="104.1">GND</text>
<text x="136.4" y="104.1">GND</text>
<text x="163.4" y="106.6" transform="rotate(-90 163.4 106.6)">VDDIO</text>
<text x="166" y="107.2" transform="rotate(-90 166 107.2)">VDDCR</text>
<text x="168.5" y="107" transform="rotate(-90 168.5 107)">VDD1A</text>
<text x="171" y="107" transform="rotate(-90 171 107)">VDD2A</text>
<text x="276.8" y="107.2">+3V3</text>
<text x="60.2" y="108.8">TESTEN</text>
<text x="82.1" y="111.3" transform="rotate(-90 82.1 111.3)">GND</text>
<text x="89.5" y="108.8">GPIO29_ADC3</text>
<text x="126.3" y="111.3">R29</text>
<text x="126.3" y="113.7">10R</text>
<text x="150.4" y="113.9">TXD0</text>
<text x="194.8" y="111.3">49.9</text>
<text x="194.8" y="108.9">R37</text>
<text x="202.4" y="111.3">49.9</text>
<text x="202.4" y="108.9">R40</text>
<text x="210.1" y="111.3">49.9</text>
<text x="210.1" y="108.9">R41</text>
<text x="217.7" y="111.3">49.9</text>
<text x="217.7" y="108.9">R42</text>
<text x="229.1" y="113.9">TD+</text>
<text x="230.1" y="110.9">RJ45_Hanrun_HR911105A_Horizontal</text>
<text x="246.5" y="108.5">J8</text>
<text x="83.4" y="114.3">U13</text>
<text x="83.4" y="116.8">RP2040</text>
<text x="150.4" y="116.4">TXD1</text>
<text x="150.4" y="119">TXEN</text>
<text x="178.7" y="119">TXN</text>
<text x="178.7" y="116.4">TXP</text>
<text x="229.1" y="116.4">TCT</text>
<text x="229.1" y="119">TD-</text>
<text x="79.2" y="120.6">GND</text>
<text x="116" y="125.3">+3V3</text>
<text x="126.1" y="123.5">10R</text>
<text x="126.3" y="121.5">R30</text>
<text x="150.4" y="121.5">RXD0/MODE0</text>
<text x="150.4" y="124.1">RXD1/MODE1</text>
<text x="178.4" y="124.1">RXN</text>
<text x="178.4" y="121.5">RXP</text>
<text x="229.1" y="121.5">RD+</text>
<text x="229.1" y="124.1">RCT</text>
<text x="126.3" y="128.9">R31</text>
<text x="126.3" y="130.7">10R</text>
<text x="150.4" y="126.6">RXER/PHYAD0</text>
<text x="150.4" y="129.1">CRS_DV/MODE2</text>
<text x="150.4" y="131.7">MDIO</text>
<text x="176.7" y="131.7">RBIAS</text>
<text x="186.5" y="128.9">12.1k</text>
<text x="187.3" y="126.5">R36</text>
<text x="196.2" y="131.7">GND</text>
<text x="227.7" y="131.7">C39</text>
<text x="229.1" y="126.6">RD-</text>
<text x="35" y="135.9">2040</text>
<text x="38.6" y="133.5">SW4</text>
<text x="41" y="135.9">Reset</text>
<text x="126.3" y="135.5">R32</text>
<text x="126.3" y="137.8">10R</text>
<text x="150.4" y="134.2">MDC</text>
<text x="169" y="136.8">LED1/REGOFF</text>
<text x="193.6" y="136.7">R38</text>
<text x="227.7" y="134.2">100nF</text>
<text x="48.9" y="140.6">GND</text>
<text x="116" y="140.6">+3V3</text>
<text x="126.3" y="143.1">R33</text>
<text x="150.4" y="139.3">~{RST}</text>
<text x="150.4" y="141.8">~{INT}/REFCLKO</text>
<text x="169.9" y="139.3">LED2/~{INTSEL}</text>
<text x="193.7" y="139.1">470</text>
<text x="222.8" y="140.9">GND</text>
<text x="257" y="138.3">GND</text>
<text x="36.2" y="149.4">R27</text>
<text x="46" y="148.2">D9</text>
<text x="126" y="145.4">1.5K</text>
<text x="150.4" y="146.9">XTAL1/CLKIN</text>
<text x="150.4" y="149.5">XTAL2</text>
<text x="193.6" y="144.3">R39</text>
<text x="193.7" y="146.7">470</text>
<text x="36.2" y="151.8">470</text>
<text x="41.3" y="150.7">2040</text>
<text x="47.3" y="150.7">Status</text>
<text x="126.3" y="150.7">R34</text>
<text x="126.3" y="153">33R</text>
<text x="168.5" y="153.2" transform="rotate(-90 168.5 153.2)">VSS</text>
<text x="47.5" y="158.7">GND</text>
<text x="165.6" y="161.2">GND</text>
<text x="169.8" y="156.3">U14</text>
<text x="169.8" y="158.7">LAN8720A</text>
</g>
<g font-size="1.8" fill="#0000c2">
<text x="244.7" y="17.6">near</text>
<text x="250.1" y="17.6">p45</text>
<text x="270.1" y="17.6">near</text>
<text x="275.5" y="17.6">p23</text>
<text x="194.5" y="41.8">near</text>
<text x="199.9" y="41.8">p1</text>
<text x="207.2" y="41.8">near</text>
<text x="212.6" y="41.8">p5</text>
<text x="219.3" y="41.8">near</text>
<text x="224.7" y="41.8">p22</text>
<text x="232" y="41.8">near</text>
<text x="237.4" y="41.8">p33</text>
<text x="244.7" y="41.8">near</text>
<text x="250.1" y="41.8">p42</text>
<text x="257.4" y="41.8">near</text>
<text x="262.8" y="41.8">p49</text>
<text x="270.1" y="41.8">near</text>
<text x="275.5" y="41.8">p44</text>
<text x="259.4" y="67.4">near</text>
<text x="264.7" y="67.4">LAN8720</text>
<text x="274.2" y="67.4">VDD</text>
</g>
<g font-size="1.8" fill="#a90000">
<text x="75.9" y="27.3" transform="rotate(-90 75.9 27.3)">45</text>
<text x="78.5" y="27.3" transform="rotate(-90 78.5 27.3)">23</text>
<text x="83.6" y="26.7" transform="rotate(-90 83.6 26.7)">1</text>
<text x="86.1" y="27.3" transform="rotate(-90 86.1 27.3)">48</text>
<text x="88.6" y="27.3" transform="rotate(-90 88.6 27.3)">43</text>
<text x="91.2" y="27.3" transform="rotate(-90 91.2 27.3)">44</text>
<text x="56.5" y="31.5">26</text>
<text x="104.1" y="31.5">2</text>
<text x="104.1" y="34">3</text>
<text x="56.5" y="39.1">47</text>
<text x="56.5" y="41.7">46</text>
<text x="104.1" y="36.6">4</text>
<text x="104.1" y="39.1">5</text>
<text x="104.1" y="41.7">6</text>
<text x="104.1" y="44.2">7</text>
<text x="104.1" y="46.7">8</text>
<text x="56.5" y="49.3">56</text>
<text x="103.5" y="51.8">11</text>
<text x="104.1" y="49.3">9</text>
<text x="56.5" y="54.4">53</text>
<text x="56.5" y="56.9">55</text>
<text x="56.5" y="59.4">54</text>
<text x="103.5" y="54.4">12</text>
<text x="103.5" y="56.9">13</text>
<text x="103.5" y="59.4">14</text>
<text x="56.5" y="62">51</text>
<text x="56.5" y="64.5">52</text>
<text x="103.5" y="62">15</text>
<text x="103.5" y="64.5">16</text>
<text x="103.5" y="67.1">17</text>
<text x="103.5" y="69.6">18</text>
<text x="56.5" y="77.2">20</text>
<text x="103.5" y="72.1">27</text>
<text x="103.5" y="74.7">28</text>
<text x="103.5" y="77.2">29</text>
<text x="30.4" y="82.3">4</text>
<text x="35.3" y="80.1" transform="rotate(-90 35.3 80.1)">1</text>
<text x="39.3" y="82.3">2</text>
<text x="103.5" y="79.8">30</text>
<text x="103.5" y="82.3">31</text>
<text x="35.3" y="86.4" transform="rotate(-90 35.3 86.4)">3</text>
<text x="56.5" y="87.4">21</text>
<text x="103.5" y="84.8">32</text>
<text x="103.5" y="87.4">34</text>
<text x="103.5" y="89.9">35</text>
<text x="103.5" y="92.5">36</text>
<text x="103.5" y="95">37</text>
<text x="56.5" y="97.5">24</text>
<text x="56.5" y="100.1">25</text>
<text x="103.5" y="100.1">38</text>
<text x="162.3" y="99.8" transform="rotate(-90 162.3 99.8)">9</text>
<text x="164.8" y="99.8" transform="rotate(-90 164.8 99.8)">6</text>
<text x="167.4" y="100.4" transform="rotate(-90 167.4 100.4)">19</text>
<text x="169.9" y="99.8" transform="rotate(-90 169.9 99.8)">1</text>
<text x="56.5" y="107.7">19</text>
<text x="103.5" y="102.6">39</text>
<text x="103.5" y="105.2">40</text>
<text x="103.5" y="107.7">41</text>
<text x="147.3" y="112.8">17</text>
<text x="226.6" y="112.8">1</text>
<text x="266.7" y="112.8">12</text>
<text x="81" y="115" transform="rotate(-90 81 115)">57</text>
<text x="147.3" y="115.3">18</text>
<text x="147.3" y="117.9">16</text>
<text x="182.8" y="115.3">21</text>
<text x="182.8" y="117.9">20</text>
<text x="226.6" y="115.3">4</text>
<text x="226.6" y="117.9">2</text>
<text x="266.7" y="115.3">11</text>
<text x="147.3" y="125.5">10</text>
<text x="147.9" y="120.4">8</text>
<text x="147.9" y="122.9">7</text>
<text x="182.8" y="120.4">23</text>
<text x="182.8" y="122.9">22</text>
<text x="226.6" y="120.4">3</text>
<text x="226.6" y="122.9">5</text>
<text x="226.6" y="125.5">6</text>
<text x="266.7" y="125.5">10</text>
<text x="267.3" y="122.9">9</text>
<text x="147.3" y="128">11</text>
<text x="147.3" y="130.6">12</text>
<text x="182.8" y="130.6">24</text>
<text x="256.3" y="130.2" transform="rotate(-90 256.3 130.2)">8</text>
<text x="261.4" y="130.9" transform="rotate(-90 261.4 130.9)">SH</text>
<text x="147.3" y="133.1">13</text>
<text x="183.4" y="135.6">3</text>
<text x="147.3" y="138.2">15</text>
<text x="147.3" y="140.7">14</text>
<text x="183.4" y="138.2">2</text>
<text x="147.9" y="145.8">5</text>
<text x="147.9" y="148.3">4</text>
</g>
<g font-size="1.8" fill="#0f0f0f">
<text x="240.7" y="73.3">LAN_VDD</text>
<text x="254.6" y="73.3">LAN_VDD</text>
<text x="208.3" y="97.4">LAN_VDD</text>
</g>
<g font-size="1.8" fill="#009600">
<text x="170.2" y="97.4">LAN_VDD</text>
<text x="182.8" y="115.3">21 ETH_TXP</text>
</g>
<g font-size="1.4" fill="#840000">
<text x="238.1" y="119.5">XMIT</text>
<text x="238.1" y="127.1">RCV</text>
</g>
<g font-size="1.2" fill="#840000">
<text x="250.1" y="114.3">C1</text>
<text x="250.1" y="115.6">C4</text>
<text x="250.1" y="116.9">C5</text>
<text x="250.1" y="118.1">C2</text>
<text x="250.1" y="122">C3</text>
<text x="250.1" y="123.2">C7</text>
<text x="250.1" y="124.5">C8</text>
<text x="250.1" y="125.8">C6</text>
<text x="255.5" y="124.5">C1</text>
</g>
<g font-size=".9" fill="#840000">
<text x="242.1" y="116.1">75</text>
<text x="246.6" y="116.1">75</text>
<text x="265.5" y="114.8">Y</text>
<text x="242.1" y="123.7">75</text>
<text x="246.6" y="123.7">75</text>
<text x="265.6" y="125">G</text>
<text x="247.7" y="127.7">1000pF</text>
</g>
</svg>
